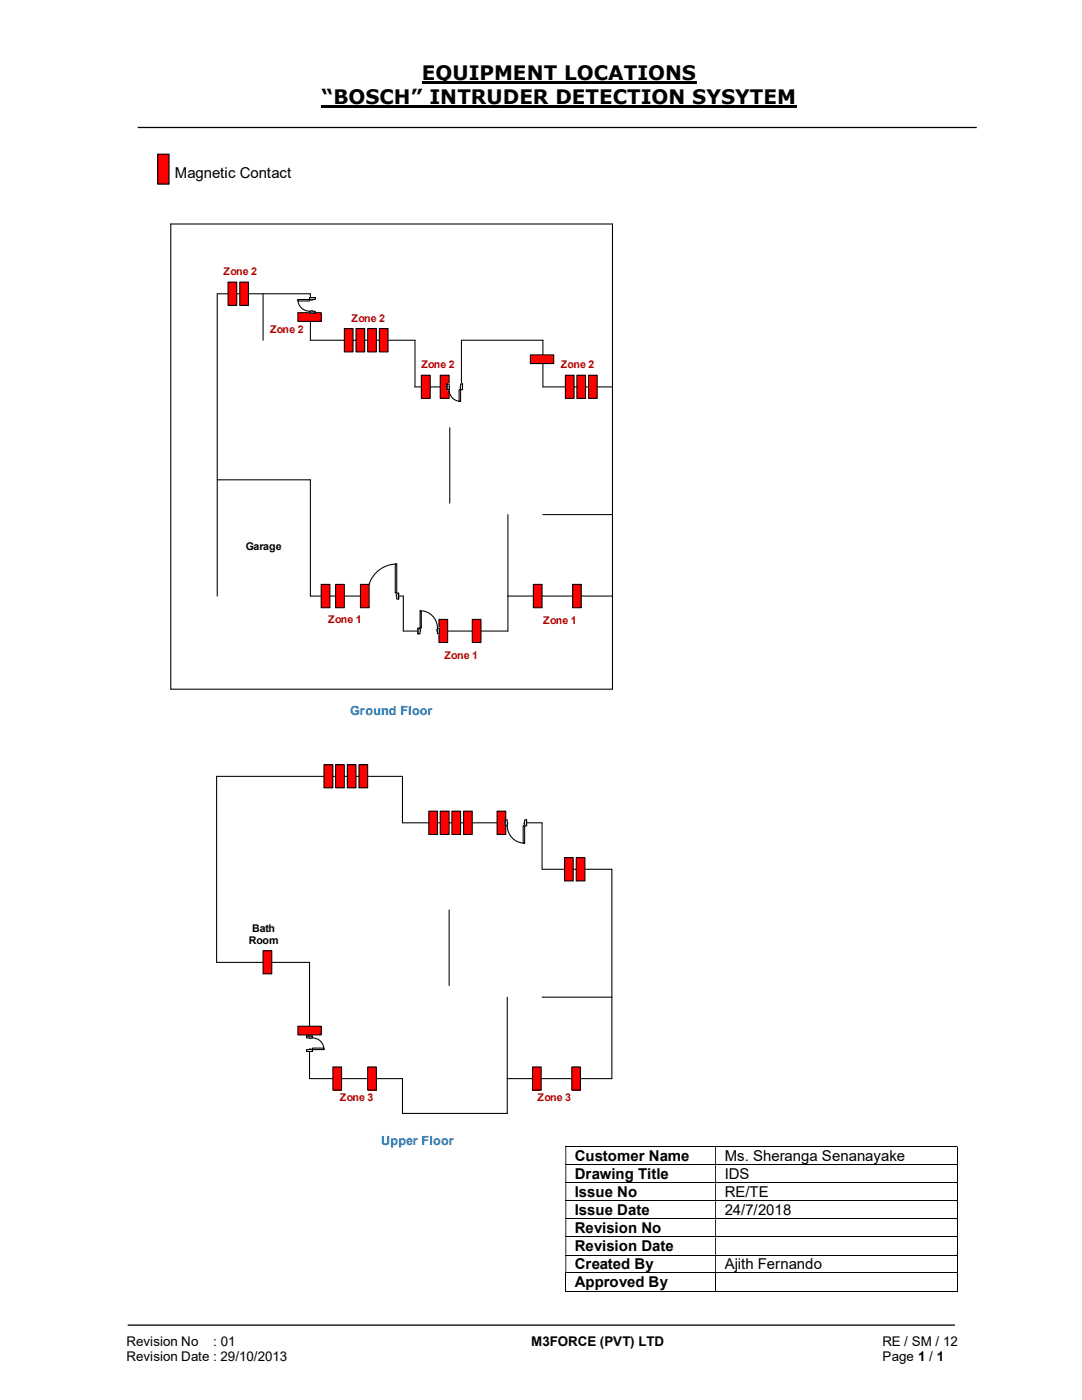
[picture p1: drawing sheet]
<svg xmlns="http://www.w3.org/2000/svg" width="216mm" height="279mm" viewBox="0 0 216 279" stroke-linecap="round" stroke-linejoin="round" font-family="sans-serif">
<path d="M84.2 16.4h54.8M64.2 21.3h94.8" fill="none" stroke="#000" stroke-width=".42"/>
<path d="M27.5 25.4h167.4M25.5 264.5h165" fill="none" stroke="#000" stroke-width=".25"/>
<path d="M31.5 30.8h2.2v5.9h-2.2z" fill-rule="evenodd" fill="#f00"/>
<path d="M31.5 30.8h2.2v5.9h-2.2z" fill="none" stroke="#000" stroke-width=".24"/>
<g fill="none" stroke="#000" stroke-width=".2">
<path d="M112.8 228.8h78.1M112.8 232.5h78.1M112.8 236.1h78.1M112.8 239.6h78.1M191 228.9v3.5M191 232.5v3.5M191 236.1v3.5M191 239.7v3.5M112.8 243.2h78.1M112.8 246.8h78.1M112.8 250.5h78.1M112.8 254h78.1"/>
<path d="M112.8 257.7h29.9M112.9 254.1v3.7M142.8 254.1v3.7M142.9 257.7h48M191 243.3v3.5M191 246.9v3.5M191 250.5v3.5M191 254.1v3.7"/>
</g>
<g fill="#000">
<path d="M190.9 228.7h.2v.2h-.2zM112.8 228.9h.2v3.5h-.2zM142.7 228.9h.2v3.5h-.2z" fill-rule="evenodd"/>
<path d="M190.9 232.4h.2v.1h-.2zM112.8 232.5h.2v3.5h-.2zM142.7 232.5h.2v3.5h-.2z" fill-rule="evenodd"/>
<path d="M190.9 236h.2v.1h-.2zM112.8 236.1h.2v3.5h-.2zM142.7 236.1h.2v3.5h-.2z" fill-rule="evenodd"/>
<path d="M190.9 239.6h.2v.1h-.2zM112.8 239.7h.2v3.5h-.2zM142.7 239.7h.2v3.5h-.2z" fill-rule="evenodd"/>
<path d="M190.9 243.2h.2v.1h-.2zM112.8 243.3h.2v3.5h-.2zM142.7 243.3h.2v3.5h-.2z" fill-rule="evenodd"/>
<path d="M190.9 246.8h.2v.1h-.2zM112.8 246.9h.2v3.5h-.2zM142.7 246.9h.2v3.5h-.2z" fill-rule="evenodd"/>
<path d="M190.9 250.4h.2v.1h-.2zM112.8 250.5h.2v3.5h-.2zM142.7 250.5h.2v3.5h-.2z" fill-rule="evenodd"/>
</g>
<path d="M190.9 254h.2v.1h-.2zM190.9 257.6h.2v.2h-.2z" fill="#000"/>
<path d="M34.1 44.7h88.1v92.8h-88.1zM52.5 58.6v9.3M122.2 77.2h-13.9v-9.3h-16.2v9.3h-9.3v-9.3h-20.9v-9.3h-18.6v60.4M43.3 95.8h18.6v23.2h18.6v6.9h20.8v-23.2M89.7 85.3v15.1M101.3 119h20.9M108.3 102.7h13.9M122.1 173.5v41.8" fill="none" stroke="#000" stroke-width=".21"/>
<path d="M73.4 65.6h1.7v4.6h-1.7z" fill="#f00"/>
<path d="M73.4 65.6h1.7v4.6h-1.7z" fill="none" stroke="#000" stroke-width=".21"/>
<path d="M71 65.6h1.8v4.6h-1.8z" fill="#f00"/>
<path d="M71 65.6h1.8v4.6h-1.8z" fill="none" stroke="#000" stroke-width=".21"/>
<path d="M59.4 62.4h4.7v1.7h-4.7z" fill-rule="evenodd" fill="#f00"/>
<path d="M59.4 62.4h4.7v1.7h-4.7z" fill="none" stroke="#000" stroke-width=".21"/>
<path d="M105.8 70.8h4.7v1.8h-4.7z" fill-rule="evenodd" fill="#f00"/>
<path d="M105.8 70.8h4.7v1.8h-4.7z" fill="none" stroke="#000" stroke-width=".21"/>
<path d="M114.3 116.6h1.7v4.7h-1.7z" fill="#f00"/>
<path d="M114.3 116.6h1.7v4.7h-1.7z" fill="none" stroke="#000" stroke-width=".21"/>
<path d="M106.4 116.6h1.8v4.7h-1.8z" fill="#f00"/>
<path d="M106.4 116.6h1.8v4.7h-1.8z" fill="none" stroke="#000" stroke-width=".21"/>
<path d="M64.1 116.6h1.7v4.7h-1.7z" fill="#f00"/>
<path d="M64.1 116.6h1.7v4.7h-1.7z" fill="none" stroke="#000" stroke-width=".21"/>
<path d="M87.8 74.9h1.8v4.6h-1.8z" fill="#f00"/>
<path d="M87.8 74.9h1.8v4.6h-1.8z" fill="none" stroke="#000" stroke-width=".21"/>
<path d="M68.7 65.6h1.7v4.6h-1.7z" fill="#f00"/>
<path d="M68.7 65.6h1.7v4.6h-1.7z" fill="none" stroke="#000" stroke-width=".21"/>
<path d="M94.2 123.6h1.8v4.6h-1.8z" fill="#f00"/>
<path d="M94.2 123.6h1.8v4.6h-1.8z" fill="none" stroke="#000" stroke-width=".21"/>
<path d="M87.6 123.6h1.7v4.6h-1.7z" fill="#f00"/>
<path d="M87.6 123.6h1.7v4.6h-1.7z" fill="none" stroke="#000" stroke-width=".21"/>
<path d="M67 116.6h1.7v4.7h-1.7z" fill="#f00"/>
<path d="M67 116.6h1.7v4.7h-1.7z" fill="none" stroke="#000" stroke-width=".21"/>
<path d="M84.1 74.9h1.8v4.6h-1.8z" fill="#f00"/>
<path d="M84.1 74.9h1.8v4.6h-1.8z" fill="none" stroke="#000" stroke-width=".21"/>
<path d="M47.8 56.3h1.8v4.7h-1.8z" fill="#f00"/>
<path d="M47.8 56.3h1.8v4.7h-1.8z" fill="none" stroke="#000" stroke-width=".21"/>
<path d="M45.5 56.3h1.7v4.7h-1.7z" fill="#f00"/>
<path d="M45.5 56.3h1.7v4.7h-1.7z" fill="none" stroke="#000" stroke-width=".21"/>
<path d="M75.7 65.6h1.7v4.6h-1.7z" fill="#f00"/>
<path d="M75.7 65.6h1.7v4.6h-1.7z" fill="none" stroke="#000" stroke-width=".21"/>
<path d="M61.7 59.4h1.2v3.1h-1.2z" fill-rule="evenodd" fill="#fff"/>
<path d="M61.7 59.4h1.2v3.1h-1.2z" fill="none" stroke="#fff" stroke-width=".21"/>
<path d="M61.8 59.4v.4h1.1v-.4zM61.8 62.1h1.1v.4h-1.1z" fill-rule="evenodd" fill="#fff"/>
<path d="M62.1 59.8h-.3v-.4h1.1v.4h-.5M62.1 62.1h-.3v.4h1.1v-.4h-.5" fill="none" stroke="#000" stroke-width=".21"/>
<path d="M62.1 59.8v.1h.3v-.1zM62.1 62l.3 .1z" fill-rule="evenodd" fill="#fff"/>
<path d="M59.4 59.8a2.32 2.32 0 0 0 2.4 2.3M61.8 59.4h1.1M62.1 59.8v.1h.3v-.1M61.8 62.5h1.1M62.1 62.1h.3" fill="none" stroke="#000" stroke-width=".21"/>
<path d="M59.4 59.8h2.4v.3h-2.4z" fill="#fff"/>
<path d="M59.4 59.8h2.4v.3h-2.4z" fill="none" stroke="#000" stroke-width=".21"/>
<path d="M89.2 76.6h3.1v1.2h-3.1z" fill="#fff"/>
<path d="M89.2 76.6h3.1v1.2h-3.1z" fill="none" stroke="#fff" stroke-width=".21"/>
<path d="M91.9 76.6h.4v1.2h-.4zM89.2 76.6v1.2h.4v-1.2z" fill-rule="evenodd" fill="#fff"/>
<path d="M89.6 77.2v-.6h-.4v1.2h.4v-.3M91.9 77.2v-.6h.4v1.2h-.4v-.3" fill="none" stroke="#000" stroke-width=".21"/>
<path d="M91.8 77.2l.1 .3zM89.6 77.2l.1 .3z" fill-rule="evenodd" fill="#fff"/>
<path d="M89.2 76.6v1.2M89.6 77.2v.3M89.6 77.8a2.29 2.29 0 0 0 2.3 2.3M91.9 77.2v.3M92.3 76.6v1.2" fill="none" stroke="#000" stroke-width=".21"/>
<path d="M91.6 77.8h.3v2.3h-.3z" fill-rule="evenodd" fill="#fff"/>
<path d="M91.6 77.8h.3v2.3h-.3z" fill="none" stroke="#000" stroke-width=".21"/>
<path d="M117.4 74.9h1.8v4.6h-1.8z" fill="#f00"/>
<path d="M117.4 74.9h1.8v4.6h-1.8z" fill="none" stroke="#000" stroke-width=".21"/>
<path d="M115.1 74.9h1.7v4.6h-1.7z" fill="#f00"/>
<path d="M115.1 74.9h1.7v4.6h-1.7z" fill="none" stroke="#000" stroke-width=".21"/>
<path d="M112.8 74.9h1.8v4.6h-1.8z" fill="#f00"/>
<path d="M112.8 74.9h1.8v4.6h-1.8z" fill="none" stroke="#000" stroke-width=".21"/>
<path d="M73 118.4h6.5v1.2h-6.5z" fill="#fff"/>
<path d="M73 118.4h6.5v1.2h-6.5z" fill="none" stroke="#fff" stroke-width=".21"/>
<path d="M79.2 118.4v1.1h.3v-1.1zM73 118.4h.4v1.1h-.4z" fill-rule="evenodd" fill="#fff"/>
<path d="M73.4 118.7v-.3h-.4v1.1h.4v-.5M79.2 118.7v-.3h.3v1.1h-.3v-.5" fill="none" stroke="#000" stroke-width=".21"/>
<path d="M79.1 118.7l.1 .3zM73.4 118.7v.3z" fill-rule="evenodd" fill="#fff"/>
<path d="M73 118.4v1.1M73.4 118.7v.3M79.2 112.6a5.8 5.8 0 0 0-5.8 5.8M79.2 118.7v.3M79.5 118.4v1.1" fill="none" stroke="#000" stroke-width=".21"/>
<path d="M78.9 112.6h.3v5.8h-.3z" fill-rule="evenodd" fill="#fff"/>
<path d="M78.9 112.6h.3v5.8h-.3z" fill="none" stroke="#000" stroke-width=".21"/>
<path d="M71.9 116.6h1.8v4.7h-1.8z" fill="#f00"/>
<path d="M71.9 116.6h1.8v4.7h-1.8z" fill="none" stroke="#000" stroke-width=".21"/>
<path d="M83.4 125.3h4.3v1.2h-4.3z" fill="#fff"/>
<path d="M83.4 125.3h4.3v1.2h-4.3z" fill="none" stroke="#fff" stroke-width=".21"/>
<path d="M83.4 125.3h.4v1.2h-.4zM87.3 125.3v1.2h.4v-1.2z" fill-rule="evenodd" fill="#fff"/>
<path d="M83.8 125.6v-.3h-.4v1.2h.4v-.6M87.3 125.6v-.3h.4v1.2h-.4v-.6" fill="none" stroke="#000" stroke-width=".21"/>
<path d="M83.8 125.6l.1 .3zM87.2 125.6v.3h.1v-.3z" fill-rule="evenodd" fill="#fff"/>
<path d="M83.4 125.3v1.2M83.8 125.6v.3M83.8 121.9a3.5 3.5 0 0 1 3.5 3.4M87.3 125.6h-.1v.3h.1M87.7 125.3v1.2" fill="none" stroke="#000" stroke-width=".21"/>
<path d="M83.8 121.9h.3v3.4h-.3z" fill-rule="evenodd" fill="#fff"/>
<path d="M83.8 121.9h.3v3.4h-.3zM122.1 173.5h-13.9v-9.3h-27.9v-9.3h-37.1v37.2h18.6v23.2h18.5v6.9h20.9v-23.2M89.6 181.6v15.1M108.2 199h13.9M101.2 215.3h20.9" fill="none" stroke="#000" stroke-width=".21"/>
<path d="M90.2 161.9h1.7v4.6h-1.7z" fill="#f00"/>
<path d="M90.2 161.9h1.7v4.6h-1.7z" fill="none" stroke="#000" stroke-width=".21"/>
<path d="M87.8 161.9h1.8v4.6h-1.8z" fill="#f00"/>
<path d="M87.8 161.9h1.8v4.6h-1.8z" fill="none" stroke="#000" stroke-width=".21"/>
<path d="M59.4 204.8h4.7v1.7h-4.7z" fill-rule="evenodd" fill="#f00"/>
<path d="M59.4 204.8h4.7v1.7h-4.7z" fill="none" stroke="#000" stroke-width=".21"/>
<path d="M114.1 212.9h1.7v4.7h-1.7z" fill="#f00"/>
<path d="M114.1 212.9h1.7v4.7h-1.7z" fill="none" stroke="#000" stroke-width=".21"/>
<path d="M106.3 212.9h1.7v4.7h-1.7z" fill="#f00"/>
<path d="M106.3 212.9h1.7v4.7h-1.7z" fill="none" stroke="#000" stroke-width=".21"/>
<path d="M66.4 212.9h1.8v4.7h-1.8z" fill="#f00"/>
<path d="M66.4 212.9h1.8v4.7h-1.8z" fill="none" stroke="#000" stroke-width=".21"/>
<path d="M85.6 161.9h1.7v4.6h-1.7z" fill="#f00"/>
<path d="M85.6 161.9h1.7v4.6h-1.7z" fill="none" stroke="#000" stroke-width=".21"/>
<path d="M73.4 212.9h1.7v4.7h-1.7z" fill="#f00"/>
<path d="M73.4 212.9h1.7v4.7h-1.7z" fill="none" stroke="#000" stroke-width=".21"/>
<path d="M52.5 189.7h1.7v4.7h-1.7z" fill="#f00"/>
<path d="M52.5 189.7h1.7v4.7h-1.7z" fill="none" stroke="#000" stroke-width=".21"/>
<path d="M92.5 161.9h1.7v4.6h-1.7z" fill="#f00"/>
<path d="M92.5 161.9h1.7v4.6h-1.7z" fill="none" stroke="#000" stroke-width=".21"/>
<path d="M99.2 161.9h1.7v4.6h-1.7z" fill="#f00"/>
<path d="M99.2 161.9h1.7v4.6h-1.7z" fill="none" stroke="#000" stroke-width=".21"/>
<path d="M115 171.2h1.7v4.6h-1.7z" fill="#f00"/>
<path d="M115 171.2h1.7v4.6h-1.7z" fill="none" stroke="#000" stroke-width=".21"/>
<path d="M112.6 171.2h1.8v4.6h-1.8z" fill="#f00"/>
<path d="M112.6 171.2h1.8v4.6h-1.8z" fill="none" stroke="#000" stroke-width=".21"/>
<path d="M100.8 163.6h4.3v1.2h-4.3z" fill="#fff"/>
<path d="M100.8 163.6h4.3v1.2h-4.3z" fill="none" stroke="#fff" stroke-width=".21"/>
<path d="M104.7 163.6h.4v1.2h-.4zM100.8 163.6v1.2h.4v-1.2z" fill-rule="evenodd" fill="#fff"/>
<path d="M101.2 164.2v-.6h-.4v1.2h.4v-.3M104.7 164.2v-.6h.4v1.2h-.4v-.3" fill="none" stroke="#000" stroke-width=".21"/>
<path d="M104.6 164.2h.1v.3h-.1zM101.2 164.2l.1 .3z" fill-rule="evenodd" fill="#fff"/>
<path d="M100.8 163.6v1.2M101.2 164.8a3.5 3.5 0 0 0 3.5 3.5M101.2 164.2v.3M104.7 164.2h-.1v.3h.1M105.1 163.6v1.2" fill="none" stroke="#000" stroke-width=".21"/>
<path d="M104.4 164.8h.3v3.5h-.3z" fill-rule="evenodd" fill="#fff"/>
<path d="M104.4 164.8h.3v3.5h-.3z" fill="none" stroke="#000" stroke-width=".21"/>
<path d="M69.3 152.6h1.7v4.6h-1.7z" fill="#f00"/>
<path d="M69.3 152.6h1.7v4.6h-1.7z" fill="none" stroke="#000" stroke-width=".21"/>
<path d="M67 152.6h1.7v4.6h-1.7z" fill="#f00"/>
<path d="M67 152.6h1.7v4.6h-1.7z" fill="none" stroke="#000" stroke-width=".21"/>
<path d="M64.6 152.6h1.8v4.6h-1.8z" fill="#f00"/>
<path d="M64.6 152.6h1.8v4.6h-1.8z" fill="none" stroke="#000" stroke-width=".21"/>
<path d="M71.6 152.6h1.8v4.6h-1.8z" fill="#f00"/>
<path d="M71.6 152.6h1.8v4.6h-1.8z" fill="none" stroke="#000" stroke-width=".21"/>
<path d="M61.1 206.8h1.3v3h-1.3z" fill-rule="evenodd" fill="#fff"/>
<path d="M61.1 206.8h1.3v3h-1.3z" fill="none" stroke="#fff" stroke-width=".21"/>
<path d="M61.2 209.5v.3h1.2v-.3zM61.2 206.8h1.2v.3h-1.2z" fill-rule="evenodd" fill="#fff"/>
<path d="M61.8 209.5h-.6v.3h1.2v-.3h-.3M61.8 207.1h-.6v-.3h1.2v.3h-.3" fill="none" stroke="#000" stroke-width=".21"/>
<path d="M61.8 209.3v.2h.3v-.2zM61.8 207.1l.3 .1z" fill-rule="evenodd" fill="#fff"/>
<path d="M61.2 209.8h1.2M61.2 206.8h1.2M61.8 209.5v-.2h.3v.2M61.8 207.1h.3M62.4 207.1a2.28 2.28 0 0 1 2.2 2.4" fill="none" stroke="#000" stroke-width=".21"/>
<path d="M62.4 209.2h2.2v.3h-2.2z" fill="#fff"/>
<path d="M62.4 209.2h2.2v.3h-2.2z" fill="none" stroke="#000" stroke-width=".21"/>
<g font-size="4">
<text x="84.2" y="16">EQUIPMENT LOCATIONS</text>
<text x="64.2" y="20.8">“BOSCH” INTRUDER DETECTION SYSYTEM</text>
</g>
<g font-size="3">
<text x="34.9" y="35.5">Magnetic Contact</text>
<text x="114.7" y="231.6">Customer Name</text>
<text x="144.6" y="231.6">Ms. Sheranga Senanayake</text>
<text x="114.7" y="235.3">Drawing Title</text>
<text x="114.7" y="238.8">Issue No</text>
<text x="144.6" y="235.3">IDS</text>
<text x="144.6" y="238.8">RE/TE</text>
<text x="114.7" y="242.5">Issue Date</text>
<text x="144.6" y="242.5">24/7/2018</text>
<text x="114.7" y="246.1">Revision No</text>
<text x="114.7" y="249.7">Revision Date</text>
<text x="114.7" y="253.3">Created By</text>
<text x="114.7" y="256.9">Approved By</text>
<text x="144.6" y="253.3">Ajith Fernando</text>
</g>
<g font-size="2.7">
<text x="25.2" y="268.7">Revision No</text>
<text x="42.6" y="268.7">: 01</text>
<text x="106" y="268.7">M3FORCE (PVT) LTD</text>
<text x="176.1" y="268.7">RE / SM / 12</text>
<text x="25.2" y="271.7">Revision Date : 29/10/2013</text>
<text x="176.1" y="271.7">Page 1 / 1</text>
</g>
<g font-size="2.5" fill="#0070c0">
<text x="69.8" y="142.7">Ground Floor</text>
<text x="76" y="228.6">Upper Floor</text>
</g>
<g font-size="2.1" fill="#c00000">
<text x="44.6" y="54.9">Zone 2</text>
<text x="70.1" y="64.2">Zone 2</text>
<text x="53.9" y="66.5">Zone 2</text>
<text x="84.1" y="73.5">Zone 2</text>
<text x="111.9" y="73.5">Zone 2</text>
<text x="65.5" y="124.3">Zone 1</text>
<text x="108.4" y="124.5">Zone 1</text>
<text x="88.7" y="131.5">Zone 1</text>
<text x="67.8" y="219.7">Zone 3</text>
<text x="107.3" y="219.7">Zone 3</text>
</g>
<g font-size="2.1">
<text x="49.1" y="109.8">Garage</text>
<text x="50.3" y="186">Bath</text>
<text x="49.7" y="188.5">Room</text>
</g>
</svg>
